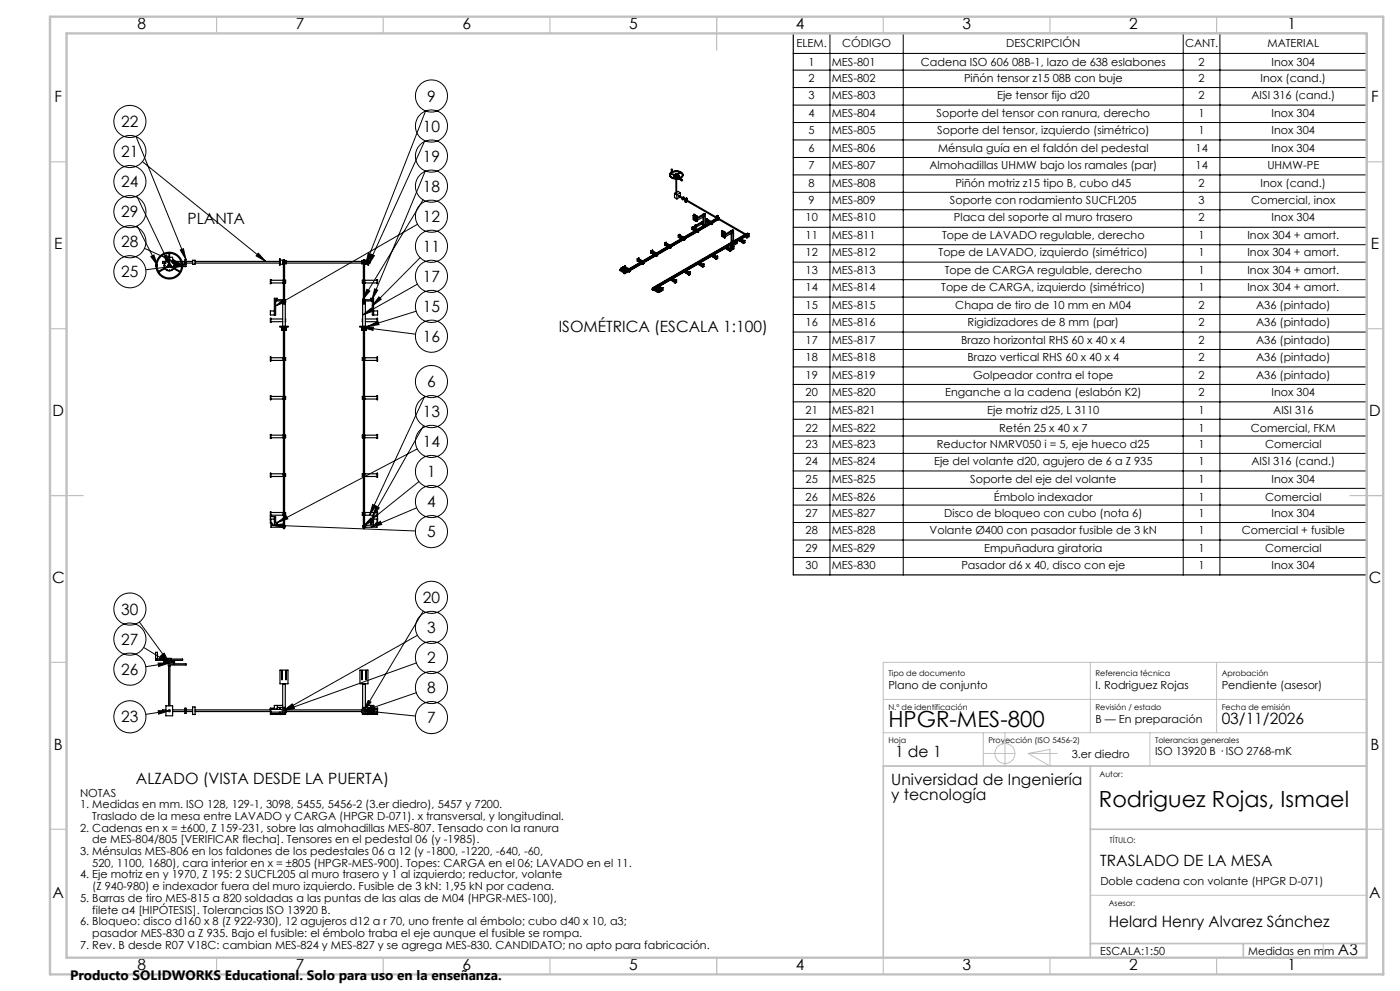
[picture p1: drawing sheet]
<svg xmlns="http://www.w3.org/2000/svg" width="420mm" height="297mm" viewBox="0 0 420 297" stroke-linecap="round" stroke-linejoin="round" font-family="sans-serif">
<g fill="none" stroke="#000" stroke-width=".35">
<path d="M238 10h172v162.3h-172zM200.9 52.3v.4l.4 .6 1.4 .4 1.7-.4 .4-.5 .1-.5M201.1 52.2l1.5 .1M201.1 52.2l1.5 .3M201.1 52.2l1.5 .2M201.1 52.2l-.1 .3M201.4 51.6h.3M201.4 50.8v.8M201.4 50.7l.3 .1zM201.7 51.4l.8-.2 1.5 .2 .8 .6 .1 .6-1 .8h-1.9l-.8-.4-.3-.4 .1-.6 .4-.4M201.7 51.6l.6-.3 1.3 .1 .9 .5 .2 .7-.9 .7h-1.8l-.6-.3-.4-.5 .1-.5 .4-.4M201.7 50.8v.8"/>
<path d="M202.1 52.7l.4 .5h.7M202.1 52.7h.1M202.2 52.8h.1M202.2 52.6h.1M202.2 52.4v.5l.9 .2M202.4 53h.1M202.4 58l.7 .4M202.4 58v1.2l.7 .4M202.5 52.3l.1-.1 .1 .5h.3M202.6 52.4h.1M202.7 53.1h.1M202.7 53.2l.2 .1"/>
<path d="M202.8 52.8h.1M202.8 52.7l.2 .1M202.8 53.7v4.4h.2v-4.4M202.8 53.2v.2M202.8 57.7l-.4 .3M202.9 52.6l.5 .8M202.9 52.6l.4 .8M202.9 52.6l.4 .8-.4-.1M203 53.3h-.1M203 53.3v.1M203 57.6l.4-.2 .7 .4M203.1 53.1h.1"/>
<path d="M203.1 58.4v1.2M203.1 52.7h.1M203.1 52.3v.4M203.1 53.2h.1M203.3 52.3l.4 .5-.4 .3M203.3 53.2h.1M203.4 53h.1M203.4 52.4h.1M203.3 53.2l.1 .1M203.4 53.1v.2M203.4 53.3v.1M203.4 53.1l-.1 .1"/>
<path d="M203.4 53.1l.4 .2M203.6 52.8h.1M203.6 52.6h.1M203.6 53.6l.9 .6M203.6 58.6l-.1 .2 1.1 .6M203.7 58.6h.1M203.7 58.6l1.1 .6M203.7 52.7l-.3 .4M203.7 52.7h.1M203.8 53.5l.7 .5M204 59.1l-.9 .5M204 51.7l-1.5-.2-1.3 .6"/>
<path d="M204 53.5l.8 .4M204.1 57.8l-1 .6M204.1 57.8v1M204.2 51.8l.6 .7M204.2 51.7l-1.1 .5M204.2 51.7h.1M204.2 51.7l-1.1 .6 1.1-.6M204.5 54v.2M204.8 53.9l-.3 .1M204.8 53.9l-.3 .3M205.2 59.2l-.5 .1 .1 .6M205.3 59.5l-.1-.3-.4 .1v.5l.3-.1"/>
<path d="M205.5 59.7l-.6-.2 .6 .4M205.5 59.6l.3 .1M205.5 59.6v.9l.3 .1M205.8 59.7v.9M206.2 59.5v.5M206.2 59.5l-.4 .2M206.2 59.5l-.3-.2-.4 .3M46.8 79.4a4 4 0 0 1 6-3.2 4 4 0 0 1 .3 6.8 4 4 0 0 1-6.3-2.7v-.5M47.1 79.4l.1-.6a3.7 3.7 0 0 1 5.8-2.2 3.7 3.7 0 0 1-.4 6.2 3.7 3.7 0 0 1-5.5-3M50.7 78l-.5 .1a1.62 1.62 0 0 0-.8 2.2M50.7 77.1h-.9v1.2h-1v.5h.9M50.7 75.9v3.2h.2v-3.2"/>
<path d="M50.9 78a1.61 1.61 0 0 1 1.3 2.3M50.9 77.1h.9v1.2h2.5M51.9 78.8h.2M52.1 79.5v.2M52.1 79.5h.1M52.1 79.7h.1M52.2 78.8h2.2M52.3 79.5v.2M52.4 79.9h2.1M52.4 79.3h2.1M54.6 78.3h.9M54.7 78.8h.8"/>
<path d="M54.8 79.3h1M55.5 79.3v-1.5h.3v1.5M55.8 79.3v.6h-1M55.8 78.3h2M55.8 78.8h2M57.8 78h.7v1.2h-.7zM58.5 78.3h25.4M58.5 78.8h25.4M83.9 77.6h.2v1.8h-.2zM84.1 78h.7v1.2h-.7M84.8 78.3h.2M84.8 78.8h.2"/>
<path d="M85 78.6v-.7h.4v.7M85 78.6h.4M85 78.6v11.5M85.4 78.3h.1M85.4 78.8h.1M85.4 78.6v11.5M85.4 78.1h.5v1h-.5zM85.9 78.3h22.6M85.9 78.8h22.6M108.5 78.1h.5v1h-.5zM109 78.3h.1M109 78.8h.1"/>
<path d="M109 78.6v-.7h.4v.7M109 78.6v12.3M109 78.6h.4M109.4 78.3h.2M109.4 78.8h.2M109.4 78.6v11.5M110.3 78h-.7v1.2h.7M110.3 77.6h.2v1.8h-.2zM110.5 78.3h.5v.5h-.5M187.1 79.9h.1M187.1 80h-.3M187.4 79.8l.2 .1"/>
<path d="M187.4 79.8l-.7 .5M187.6 79.9l-.7 .4 .2 .1M187.6 79.7v.7M187.6 79.9l1.1 .7M187.6 79.7l-.5 .2M187.6 79.7l-.2 .1M191.2 77.6v.7M191.3 77.7l1.2 .7M191.3 78.2h.1M191.3 77.7l1.2 .6M191.3 77.7l.3-.2 1.2 .7M191.3 78.2l.8 .4"/>
<path d="M191.3 78.2l.3-.2 .8 .5M191.3 78.2l.7 .4M191.3 78.2l-.1 .1M191.6 77.3l.1 .1M191.7 77.4l-.5 .2M191.7 77.4v.1M191.7 77.9v.2M192.2 78.7l.3 .2M192.3 78.7l.2 .1M192.5 78.6l.3 .1M192.7 78.5l.2 .1M192.7 79l.2 .1"/>
<path d="M192.7 79h.1M192.7 78.5h.1M192.8 78.9h.1M192.8 78.5h.1M192.8 78.9v.1M192.9 78.6h.1M192.9 79.1h.1M193 78.8h.1M193 78.3h.1M193.1 78.3h.1M193.1 78.8v.1M193.1 78.9l-.3 .1"/>
<path d="M193.1 78.8l-.3 .1M193.1 78.3l-.3 .2M193.1 78.3l.1 .1M193.1 78.9h.1M193.2 78.9l-.3 .2M193.2 78.4l-.3 .2M193.2 78.5l-.3 .1M193.2 78.4v.1M193.2 78.9h.1M195.3 75.2l.1 .7M195.3 75.2h.1M195.4 75.2v.7"/>
<path d="M195.4 75.8l.3-.1 .8 .4M195.4 75.3l1.2 .7M195.4 75.8v.1M195.4 75.3l.3-.2 1.2 .7M195.4 75.8l.8 .4M195.4 75.9l.7 .4M195.5 75.9h-.1M195.8 75l-.5 .2M195.8 75l-.4 .2M195.8 75v.2M195.8 75.6v.1M196.3 76.4l.3 .1-.2-.1"/>
<path d="M196.7 76.2l.2 .1M196.8 76.1l.2 .2M196.8 76.1l.1 .1M196.8 76.1l.2 .1M196.9 76.6h.1M196.9 76.1h.1M196.9 76.6v.1M196.9 76.7h.1M197 76.2v.1M197 76.7v.1M197.2 75.9h.1M197.2 75.9v.1"/>
<path d="M197.2 76.5l-.3 .1M197.2 76.5l-.3 .2M197.2 76l-.3 .2M197.2 75.9l-.3 .2M197.2 76h.1M197.2 76.5h.1M197.3 76l-.3 .3M197.3 76.5v.1M197.3 76l-.3 .2M197.3 76.5l-.3 .3M199.4 72.8l.1 .8M199.4 73.5l.1 .1"/>
<path d="M199.5 73.4l.3-.1 .8 .4M199.5 72.9l1.2 .7M199.5 72.9l.3-.1 1.2 .6M199.5 72.9l1.2 .8M199.5 73.4l.7 .5zM199.6 73.5l-.1 .1M199.9 72.6l-.5 .2M199.9 72.6v.2M199.9 73.2v.1M200.7 74.1l-.2-.1 .2 .2M200.8 73.8l.2 .2M200.9 73.8l.2 .1"/>
<path d="M200.9 74.3l.2 .1M201 74.2h.1M201 74.3l.1 .1M201 73.7v.1M201 74.2v.1M201 73.8h.1M201.1 73.8v.1M201.3 74h.1M201.3 73.6h.1M201.3 74l-.3 .3M201.3 74l.1 .2M201.3 73.6l-.3 .1"/>
<path d="M201.3 73.6l-.3 .2M201.3 73.6l.1 .1M201.4 73.7l-.3 .2M201.4 74.2h.1M201.4 74.2l-.3 .2M201.4 73.7l-.3 .1M203.5 70.5l.1 .7M203.5 70.5h.1M203.6 70.5v.7M203.6 70.6l1.2 .7M203.6 70.6l.3-.2 1.2 .7M203.6 71.1h.1"/>
<path d="M203.6 71.1l.8 .4M203.6 71.1l.3-.2 .7 .4M203.6 71.1l.7 .4M203.7 71.2h-.1M204 70.3l-.4 .2M204 70.3l-.5 .2M204 70.3v.1M204 70.8v.1M204.5 71.6l.3 .2M204.6 71.6l.2 .2M204.9 71.5l.2 .1M205 71.4l.2 .1"/>
<path d="M205 71.9l.2 .1M205.1 71.8v.1M205.1 71.3v.1M205.1 71.4h.1M205.1 71.9h.1M205.1 71.9l.1 .1M205.1 71.4l.1 .1M205.2 71.5h.1M205.2 72h.1M205.4 71.7h.1M205.4 71.2h.1M205.4 71.7l-.3 .2"/>
<path d="M205.4 71.2v.1M205.4 71.7v.1M205.4 71.8l-.3 .1M205.4 71.3l-.3 .1M205.4 71.2l-.3 .2M205.4 71.3h.1M205.4 71.8h.1M205.5 71.9l-.3 .1M205.5 71.3l-.3 .2M205.5 71.8v.1M206.2 60.3l-.4 .3M207.6 68.1l.1 .7"/>
<path d="M207.6 68.1l.1 .1M207.7 68.2v.6M207.8 68.2l1.1 .7M207.8 68.7v.1M207.8 68.2l.2-.2 1.2 .7M207.8 68.7l.7 .4M207.8 68.7l.2-.2 .8 .5M207.8 68.8l.6 .4M207.8 68.8h-.1M208 64.6h.1M208 64.6v1.2M208.1 67.9v.2"/>
<path d="M208.1 68.5v.1M208.1 67.9l-.4 .3M208.1 67.9l-.5 .2M208.1 64.2l1 .5M208.1 64.2l.9 .5M208.1 64.2v.3M208.1 65.7v.2l.9 .5M208.3 64.4l.2 1.6M208.3 65.6l-.3 .2M208.3 64.4l-.3 .2M208.4 67.6v.6M208.5 64.9v1.1"/>
<path d="M208.5 66.1h.1M208.5 66.1l.3 .2M208.6 69.3l.3 .1M208.7 64.7v1.1l-.2 .2M208.7 64.7l-.2 .2M208.8 66.3h.1M208.8 67.5l.2 .1M208.8 67.5v.3l-.4-.2M208.9 68l-.4 .3v-.6l.5 .3M209 67.6v.4M209 67.4l-.6 .2M209 69.1l.2 .1"/>
<path d="M209 64.7v1.7M209.1 64.7h-.1M209.1 64.7l-.1 1.7M209.1 69l.2 .2M209.1 69.5l.2 .2M209.2 69.6h.1M209.2 69h.1M209.2 69l.1 .2M209.3 69.6v.1M209.3 78.7l1.4 .7M209.3 79.2l1.4 .7M209.4 69.3h.1"/>
<path d="M209.4 78.6h.1M209.4 68.8h.1M209.5 69.3l-.3 .3M209.5 68.8v.1M209.5 69.3v.1M209.5 78.6v.1M209.5 69.4l-.3 .2M209.5 79.2l1.2 .7M209.5 78.7l1.2 .7M209.5 68.8l-.3 .2M209.5 68.9l-.3 .1M209.5 68.9h.1"/>
<path d="M209.5 69.4l.1 .1M209.6 69.5l-.3 .2M209.6 68.9l-.3 .3M209.6 68.9v.1M209.6 69.5l-.3 .1M209.6 78.8l-3.8 2.2M209.7 78.9l-3.7 2.1M209.7 78.9h.1M209.7 78.5h.1M209.8 78.9l-.3 .3M209.8 78.5h.1M209.8 78.9v.1"/>
<path d="M209.8 79l-.3 .2M209.8 78.5l-.3 .1M209.8 78.5l-.3 .2M209.8 78.5l1.2 .7M209.8 79l.9 .6M209.8 78.9l-3.8 2.2M210.5 66.7v.3l.4 .2M210.5 66.7l.4 .3M210.6 66.6h.3l-.3-.1-1.8 1M210.6 66.6l-1.6 1M210.6 66.6v.1M210.6 67v.1"/>
<path d="M210.6 67.1l-1.6 .9M210.6 67.1l.1 .1M210.6 66.6l-.1 .1M210.6 66.6l.3 .2M210.7 79.4l.1 .7M210.7 79.4h.1M210.7 67.1v.1M210.7 67.2h.1M210.9 65v2.6l.3 .1M210.9 64.2l.3 .2M210.9 64.2l-1.8 1.1M211.1 67.7l-23.7 13.6"/>
<path d="M211.2 64.4v3.3M211.2 67.7h.1M211.2 64.9l-2.1 1.2M211.2 64.4l-2.1 1.2M211.2 67.7l-23.7 13.7M211.2 79.2v.7l-.4 .2M211.2 79.2l-.5 .2M211.2 79.2l-.4 .2M211.3 64l-.4 .2M211.3 64l.2 .2-.3 .2-.3-.2M211.3 64v.3M211.4 67.6h.1"/>
<path d="M211.4 67.6l-.2 .1M211.6 64.2v3.3l-.4 .2M211.6 64.2l-.4 .2M211.6 64.2l-.3-.2-.4 .2M211.7 65.7l.1 .1M211.7 65.7l.1 .8M211.8 65.8v.7M211.8 65.8l1.2 .7zM211.8 66.4h.1M211.8 65.8l.3-.2 1.2 .8M211.8 66.4l.8 .4M211.8 66.4l.7 .4"/>
<path d="M211.8 66.4l.3-.2 .8 .4M211.9 66.4l-.1 .1M212.2 65.5l-.4 .3M212.2 65.5l-.5 .2M212.2 65.5v.2M212.2 66.1v.1M212.8 66.9l.2 .1-.3-.1M213.1 66.7l.2 .1M213.2 66.7l.2 .1M213.2 67.2l.2 .1M213.3 66.6v.1M213.3 67.2h.1"/>
<path d="M213.3 66.7h.1M213.4 66.7v.1M213.4 67.2v.1M213.5 76.8l1.3 .7-1.2-.7M213.5 76.3l1.3 .8M213.6 67h.1M213.6 66.5h.1M213.6 66.5l.1 .1M213.6 76.2v.1M213.6 67l-.3 .2M213.6 66.5l-.3 .2M213.6 76.3l1.2 .7"/>
<path d="M213.6 67l.1 .1M213.7 66.6l-.3 .1M213.7 67.1l-.3 .1M213.7 66.6h.1M213.7 67.1h.1M213.7 67.1l-.3 .2M213.7 76.4l-3.8 2.2M213.8 76.5l-3.8 2.2M213.9 76.6h.1M213.9 76.1h.1M213.9 76.1l-.3 .2M213.9 76.6l-.3 .2"/>
<path d="M213.9 76.6v.1M213.9 76.7l-.3 .1M213.9 76.7l.9 .5M213.9 76.2l1.2 .6M213.9 76.5l-3.8 2.2M214.7 64.9l-8.8-4.9v.2l8.8 5M214.7 64.9v.1M214.7 65.9h.1M214.7 64.9v.7M214.7 65.8v.1M214.7 65v.5M214.8 65.9h-.1"/>
<path d="M214.8 64.9v.6M214.8 65.7v.2M214.8 77l.1 .7M214.8 64.9l.3 .2M214.8 65.9h.1M214.8 77h.1M214.9 77v.7M215.1 65.1v.2M215.1 65.6v.3M215.2 65.5h.1M215.2 65.5l.1 .2M215.3 65.7h.1"/>
<path d="M215.3 65.7l-27.7 16M215.3 76.8l-.5 .2M215.3 76.8v.7l-.4 .2M215.3 76.8l-.4 .2M215.3 65.4l.1 .4M215.3 65.2l.2 .1M215.3 65.2l-3.7 2.1M215.4 65.8l.1 .1M215.4 64.6l-.7 .3M215.4 64.6l-.7 .4M215.4 64.6v.2M215.4 65.8l-27.9 16.1"/>
<path d="M215.5 65.3l.2 .1M215.5 65.8l-28.2 16.2v-.3l.2-.3M215.5 64.8v.4M215.5 64.8l-.4 .3M215.5 64.8l-.3-.1-.4 .2M215.5 65.8h.1M215.5 65.3l-4.1 2.3M215.5 65.2h-.2M215.5 65.2h.2M215.6 65.4h-.2v.4M215.6 65.3v.1M215.6 65.4l.2 .1"/>
<path d="M215.6 65.4l-28.1 16.1-.2 .3 .2 .1M215.8 65.6l-.1-.2-.2 .2 .2 .2M216.5 69.5v1.2M216.5 69.5h.1M216.6 69.1l.9 .5M216.6 70.6v.2l.9 .5M216.6 69.1v.3M216.8 69.4l-.3 .1M216.8 69.4v1.1l-.3 .2M216.9 69.7v.1M216.9 70.9h.1M216.9 69.7v1.2"/>
<path d="M217 71h.1M217 71l.2 .2M217.2 71.2h.1M217.2 69.6l-.3 .1M217.2 69.6l-.3 .2M217.2 69.6v1.1l-.3 .2M217.5 69.6v1.7M217.5 69.6h.1M217.6 73.9l1.3 .8M217.6 74.4l1.3 .8M217.6 74.4l.1 .1M217.6 73.9h.1"/>
<path d="M217.6 73.9l1.3 .7M217.7 73.9h.1M217.7 74.4v.1M217.8 74.1l-3.8 2.1M217.9 74.2l-3.8 2.1M217.9 74.2h.1M218 73.7l-.3 .2M218 74.2l-.3 .3M218 73.7v.1M218 74.2l.9 .6M218 73.8l1.2 .7M218 74.2l-3.8 2.1"/>
<path d="M218.9 74.6l.1 .1M218.9 74.6l.1 .7M219 74.7v.6M219.2 73.5v.4l.5 .3v.6M219.2 73.5l.1 .1M219.3 73.9l.4 .3M219.3 73.6v.3M219.3 73.9l.4-.2 .5 .2M219.4 70v2.5l.2 .1M219.4 69.1l.2 .2M219.4 69.1l-1.9 1.1M219.4 74.4v.7l-.4 .2"/>
<path d="M219.4 74.4l-.5 .2M219.4 74.4l-.4 .3M219.5 72.6l-23.6 13.6M219.6 69.3l.1 3.3M219.6 72.6l.3-.1 .6 .2-2.2 1.3M219.6 69.3l-2.1 1.2M219.6 69.8l-2.1 1.2M219.7 72.6l-23.7 13.7M219.7 74.2v.6M219.8 68.9l.3 .2M219.8 68.9l-.4 .2M219.8 68.9l-.4 .2 .2 .2"/>
<path d="M219.8 68.9v.3M219.9 72.5l-.2 .1M219.9 72.2v.3M219.9 72.2l.7 .4M220 72.5h-.1M220 72.5l-24 13.9M220.1 72.1l.7 .5M220.1 72.1l-.2 .1M220.1 69.1l-.5 .2M220.1 69.1v3M220.2 73.9l-.5 .3M220.2 73.9v.7l-.5 .2"/>
<path d="M220.3 72.6l-2.2 1.3M220.4 72.7l-2.2 1.2M220.6 72.6h.1M220.8 72.6h-.2M220.8 72.6l-1.6 .9M221.1 72.6l-1.8 1M221.1 72.6v.4l-1.2 .7M221.7 72.1l1.3 .7-1.2-.7M221.7 71.6l1.3 .8M221.8 72h.1M221.8 71.5h.1M221.8 71.6l1.2 .7"/>
<path d="M221.8 71.5v.1M221.8 72v.1M221.9 71.7l-1.3 .8 .5 .1M222 71.8l-1.1 .6M222 71.8l.1 .1M222 71.3l.1 .1M222.1 71.4l-.3 .1M222.1 71.8l-1.2 .7M222.1 71.4h.1M222.1 71.9h.1M222.1 71.9l-.3 .2M222.1 71.9l-.3 .1"/>
<path d="M222.1 71.4l-.3 .2M222.1 71.4l1.2 .7M222.1 71.9l.9 .6M223 72.2l.1 .1M223 72.2l.1 .8M223.1 72.3v.7M223.5 72.1l-.4 .2M223.5 72.1v.6l-.4 .3M223.5 72.1l-.5 .1M223.6 70.5l.1 .1M223.6 70.1l-8-4.5 7.8 4.7M223.7 70.1l-.2 .2"/>
<path d="M223.7 70.1h.1M223.7 70.4v.2M223.7 70.6l-1.5 .9M223.8 70.3v.4M223.8 70.1h.2M223.8 70.1v1l.2 .1M223.8 70.1l.5-.2 .2 .2-.4 .2zM223.8 70.8l-1.4 .8M223.8 70.2l-3.5 2M223.8 70.7l-1.4 .9M223.8 70.3l-3.4 2M223.8 70.1l-3.6 2.1"/>
<path d="M223.8 70.1h.1M224 70.3l.1 .1M224 70.3l.1 1M224.1 70.4v.9M224.4 70.6l-.1 .2 .2 .1M224.4 70.6h.1M224.4 70.6l.2 .1M224.5 70.7v.2zM224.7 70v.9l-.6 .4M224.7 70l-.6 .4M224.7 70l-.7 .3M47.5 81.3l2.8-1.5 .1 .2-2.7 1.6"/>
<path d="M49.5 80.5v.1a1.6 1.6 0 0 0 2.6-.1M54 81.3l-2.7-1.5-.1 .2 2.7 1.6M81.1 83.8h.2v1.2h-.2zM81.1 95.4h.2v1.2h-.2zM81.3 84.8h3.7M81.3 84h3.7M81.3 96.4h3.5M81.3 95.6h3.5M82.3 93.2h-1.2v1.2h1.6v-4.6h2.9v8M82.8 89.8v.4h2M83.2 89.8v-.4h-.9v5M84 97.8h2.4v.2h-2.4z"/>
<path d="M84.5 98.1l.2 .9zM84.8 89.8v8M84.8 91h.8M84.9 89.9v1h.6v-1M84.9 84v.8M85 90.1h.4v.6h-.4zM85 90.7v.2M85 98v59.7M85.4 84h.3v.8h-.3M85.4 90.7v.2M85.4 98v59.7M85.4 84v.8"/>
<path d="M85.6 95.6v.8M85.7 98.1l.2 .9zM108 97.8h2.4v.2h-2.4zM108.5 98.1l.2 .9zM108.8 95.6v.8M108.8 91h.8M108.9 89.9v1h.6v-1M109 98v59.7M109 90.1h.4v.6h-.4M109 84h-.3v.8h.3M109.4 84.8h3.7M109.4 84h3.7"/>
<path d="M109.4 90.7v.2M109.4 98v59.7M109.4 84v.8M109.6 89.8v8M109.6 96.4h3.5M109.6 95.6h3.5M109.7 98.1l.2 .9zM111.2 89.8v-.4h.9v5M111.6 89.8v.4h-2M112.1 93.2h1.2v1.2h-1.6v-4.6h-2.9v8M113.1 83.8h.2v1.2h-.2zM113.1 95.4h.2v1.2h-.2z"/>
<path d="M185.9 80.7v.4l1.2 .7M185.9 80.7l1.2 .8M186.3 80.4l.1 .1M186.3 80.4v.1M186.4 80.5l-.5 .2M186.4 80.5l.1 .1M186.5 80.6l-.2 .1 1.1 .6M186.5 80.6v.2M186.7 80.3v.4l.3 .2M186.7 80.3l.3 .1M186.8 80v.1M186.8 80l.1 .1"/>
<path d="M186.8 80.1l-.5 .3M186.8 80.1v.1M186.8 80.8l-.1 .1M187 80.4v.5M187.1 80.4h-.1M187.1 80.4l-.1 .5M187.1 81.5v.1M187.2 80.5l.8 .5zM187.2 80.5l.3-.1 .7 .4M187.3 80.6l.3-.2 .7 .3M187.4 81.3h.1M187.4 81.3l-.3 .2"/>
<path d="M187.4 81.3l-.3 .4 .2 .3M187.4 81.3l.1 .1M187.5 81.6l-.1 .3M187.5 81.9h.1M187.5 81.6h.1M187.6 81.5h.1M187.6 81.5l-.1 .1M187.6 80.2l.8 .5M188.1 81.1l.2 .1M188.2 81.1l.2 .1M188.5 80.9l.2 .2M188.6 80.9l.2 .1"/>
<path d="M188.6 81.4l.2 .1M188.6 80.9h.2M188.7 81.3h.1M188.7 80.8h.1M188.7 81.3v.1M188.7 81.4l.1 .1M188.8 80.9v.1M188.8 81.5h.1M188.9 81.1l.1 .1M188.9 80.6l.1 .1M189 81.2l-.3 .1M189 80.7l-.3 .1"/>
<path d="M189 80.7h.1M189 81.2h.1M189 81.2l-.3 .2M189 80.7l.1 .1M189 81.2l.1 .1M189.1 80.8l-.3 .2M189.1 80.8l-.3 .1M189.1 81.3l-.3 .2M195.8 86.6l.2 .2M195.9 86.8h.1M195.9 86.2l-.3 .3 .2 .4M195.9 86.2l.1 .1"/>
<path d="M196 86.4l-.1 .1M196 86.4l.1 .1M196 86.3l-.3 .3 .3 .3M196 86.4v.4M196 86.9h.1M196 86.6v.1M196 86.5l.2-.1 1.1 .7 .3-.1-.4 .2M196 86.9l1.2 .7M196 86.5v.4M196 86.5l1.2 .7M196.1 86.4h.1M196.1 86.5l-.1 .3"/>
<path d="M196.9 86.1l.3 .3M196.9 86.1l.3 .1M196.9 86.1v.5l.3 .2M196.9 86.4l-.4 .2M196.9 86.3l-.5 .2M197.1 85.8l.4 .2M197.2 85.7h.1M197.2 85.7v.1M197.2 85.8l.3 .2M197.2 86.4v.4M197.2 87.2v.4M197.2 87.4h.1"/>
<path d="M197.3 85.9l-1 .6M197.3 87.2v.1M197.4 86l-.3 .1M197.4 86h.1M197.4 85.5h.1M197.4 85.5l-.2 .2M197.4 85.5v.1M197.4 85.6l-.2 .2M197.5 86l-.3 .2M197.6 86.9l.5-.2-.4 .2M197.6 86.9l.1 .8M197.6 86.9h.1"/>
<path d="M197.6 87.3l-.4 .3M197.7 86.4v.1M197.7 86.9v.8M197.7 86.5l-.5 .3M197.7 86.4l.4 .2M197.7 86.5l.3 .2M197.9 86.7l-.3-.1 .3 .1M198 85.9l-.8 .3M198 85.9l-.8 .5M198 85.9v.3M198 86.2l-.3 .2M198 86.2l.4 .3"/>
<path d="M198 85.9l.7 .4M198.1 87.3h.1M198.1 86.6v.8l-.4 .3M198.4 86.5h.1M198.4 87h.1M198.4 86.7h.1M198.4 86.5l-.3 .1M198.4 87.2l-.3 .1M198.4 86.5v.7M198.4 87.2h.1M198.5 86.5v.7M198.9 86.3l-.4 .2"/>
<path d="M198.9 86.3v.7l-.4 .2M198.9 86.3l-.5 .2M201.2 83.9l1.3 .8M201.2 83.9h.1M201.2 83.4h.1M201.2 83.4l1.3 .7-1.3-.7M201.2 83.9l1.3 .7M201.3 83.9h.1M201.3 83.4h.1M201.4 83.5l-3.8 2.2M201.5 83.6l-3.8 2.2M201.5 83.7h.1"/>
<path d="M201.5 83.2h.1M201.6 83.2v.1M201.6 83.7h.1M201.6 83.7l-.3 .2M201.6 83.3l-.3 .1M201.6 83.2l-.3 .2M201.6 83.3l1.2 .7M201.6 83.7l.9 .6M201.6 83.6l-3.8 2.2-.4-.2M202.5 84.1l.1 .7M202.5 84.1h.1M202.6 84.1v.7"/>
<path d="M203 83.9v.7l-.4 .2M203 83.9l-.4 .2M203 83.9l-.5 .2M205.2 81l1.4 .8M205.3 81l1.3 .7M205.4 81h.1M205.4 81.5v.1M205.4 81.6l1.2 .7M205.5 81.2l-3.8 2.1M205.6 81.2l-3.8 2.2M205.6 81.3h.1M205.6 80.8h.1"/>
<path d="M205.7 81.4l-.3 .2M205.7 80.8v.1M205.7 81.3v.1M205.7 81.3l-.3 .2M205.7 80.8l-.3 .2M205.7 80.9l-.3 .1M205.7 80.9l1.2 .7M205.7 81.4l.9 .5M205.7 81.3l-3.8 2.2M206.6 81.7l.1 .1M206.6 81.7l.1 .8M206.7 81.8v.7"/>
<path d="M207.1 81.5l-.4 .3M207.1 81.5v.7l-.4 .3M207.1 81.5l-.5 .2M210.7 80l.1 .1M81.1 107h.2v1.2h-.2zM81.1 118.6h.2v1.2h-.2zM81.3 119.6h3.7M81.3 118.8h3.7M81.3 108h3.7M81.3 107.2h3.7M84.9 107.2v.8M84.9 118.8v.8"/>
<path d="M85.4 107.2h.3v.8h-.3M85.4 118.8h.3v.8h-.3M85.4 107.2v.8M85.4 118.8v.8M109 107.2h-.3v.8h.3M109 118.8h-.3v.8h.3M109.4 119.6h3.7M109.4 118.8h3.7M109.4 108h3.7M109.4 107.2h3.7M109.4 107.2v.8M109.4 118.8v.8"/>
<path d="M113.1 107h.2v1.2h-.2zM113.1 118.6h.2v1.2h-.2zM81.1 130.2h.2v1.2h-.2zM81.3 131.2h3.7M81.3 130.4h3.7M84.9 130.4v.8M85.4 130.4h.3v.8h-.3M85.4 130.4v.8M109 130.4h-.3v.8h.3M109.4 131.2h3.7M109.4 130.4h3.7M109.4 130.4v.8"/>
<path d="M113.1 130.2h.2v1.2h-.2zM81.1 141.8h.2v1.2h-.2zM81.1 153.4h.2v1.2h-.2zM81.1 155.6h1.2M81.3 142.8h3.7M81.3 142h3.7M81.3 154.4h3.7M81.3 153.6h3.7M82.3 154.8v2.2h.9v-.4h-.5v-1.8h-1.6v2h.5v.6h3.1v.6h-3.4v-2.4h-.2M84.7 157.9h.1M84.7 157.5h.1M84.9 142v.8"/>
<path d="M84.9 153.6v.8M85 157.3h-.2v.8h.2M85 157.7v.7h.4v-.7M85 157.7h.4M85.4 157.5h.2v.4h-.2M85.4 142h.3v.8h-.3M85.4 153.6h.3v.8h-.3M85.4 142v.8M85.4 153.6v.8M109 157.5h-.2v.4h.2M109 157.7v.7h.4v-.7M109 142h-.3v.8h.3"/>
<path d="M109 153.6h-.3v.8h.3M109 157.7h.4M109.4 157.3h.1v.8h-.1M109.4 142.8h3.7M109.4 142h3.7M109.4 154.4h3.7M109.4 153.6h3.7M109.4 142v.8M109.4 153.6v.8M109.5 157.9h.2M109.5 157.5h.2M112.1 154.8v2.2h-.9v-.4h.5v-1.8h1.6v2h-.5v.6h-3.1v.6h3.4v-2.4h.2"/>
<path d="M112.1 155.6h1.2M113.1 141.8h.2v1.2h-.2zM113.1 153.4h.2v1.2h-.2zM46.8 197.5h8v.4h-8zM46.8 197.5l-.1-2h.5v2M49.2 198.3l3.2 .2zM50.3 197.9v.2h1v-.2M50.3 197.5v-.2h1v.2M50.4 198.1v.2M50.5 198.7h.6v.2h4.7v.4h-4.7v.2h-.6zM50.6 198.5v.2M50.6 199.5v12"/>
<path d="M50.8 198.2h.1M51 198.5v.2M51 199.5v12M51.2 198.1v.2M52.1 198.9v-.4h.2v.4M49.8 212.8h-1v.5h1M49.8 211.5h2v3h-2zM51.8 212.8h3.7M51.8 213.3h3.7M55.5 212.2h.3v1.6h-.3zM55.8 212.8h2M55.8 213.3h2"/>
<path d="M57.8 211.9h.7v2.2h-.7zM58.5 212.8h22.6M58.5 213.3h22.6M81.3 212.6l3.7 .1M81.3 213.9h4.4l-4.4 .1M82.3 212.2h-1.2v1.9h.2v-1.8h-.2M83.2 211.4v1.1h-1.9M83.9 214h.9M83.9 212v.6M83.9 213.4v.5M84 200.8h2.4v4.1h-2.4zM84.1 212v.6"/>
<path d="M84.1 213.4v.5M84.1 214v.1M84.5 200.9l.2 2.8zM84.7 213.2l.1 .7M84.7 212.6v.8h-3.4M84.7 212.8h.1M84.8 204.9v8.5h.2M84.8 211.4h-2.5v1.1M84.8 205.1h.8M84.9 204.9h.6M84.9 213.9v-.2h.5v.2M85 212v.3h.4v-.3"/>
<path d="M85 212.3v1.4M85 212.5l-.1 .2M85.4 212.3v1.4M85.4 212.7h.3v.1h-.3M85.4 212.5v.2M85.4 212.6h.5v.9h-.5v-.3M85.6 212.8v.4l-.2 .1M85.6 204.9v7.1h-2.4M85.7 200.9l.2 2.8zM85.9 212.8h22.6M85.9 213.3h22.6M108 200.8h2.4v4.1h-2.4z"/>
<path d="M108.5 200.9l.2 2.8zM108.8 212.8v.4h.2M108.8 204.9v7.1h2.4M108.8 205.1h.8M108.9 204.9h.6M108.9 212.6h-.4v.9h.5v-.3M108.9 212.5l-.2 .3h.3M108.9 213.7v.2M108.9 213.7h.5v.2M108.9 212.5h.1M109 213.3h.1M109 212.3h.1"/>
<path d="M109 212.3v1.4M109 212v.3M109.4 212.3v1.4M109.4 212.5v.2M109.4 212v.3h-.4M109.5 212.8h.2M109.6 204.9l-.1 8.5h-.1M109.6 211.4h2.5v1.1M109.6 214h.9M109.7 213.2l-.1 .7M109.7 212.6v.8h3.4M109.7 200.9l.2 2.8z"/>
<path d="M110.3 212v.6M110.3 213.4v.5M110.3 214v.1M110.5 212v.6M110.5 213.4v.5M111.2 211.4v1.1h1.9M112.1 212.2h1.2v1.9h-.2v-1.8h.2M113.1 212.6l-3.7 .1M113.1 213.9h-4.4l4.4 .1"/>
<circle cx="202.9" cy="52.3" r=".22"/>
<circle cx="202.9" cy="52.3" r=".09"/>
<circle cx="47" cy="79.6" r=".27"/>
<circle cx="49.4" cy="79.6" r=".12"/>
<circle cx="49.6" cy="78.9" r=".12"/>
<circle cx="50.1" cy="78.4" r=".12"/>
<circle cx="50.8" cy="79.6" r=".5"/>
<circle cx="50.8" cy="79.6" r=".19"/>
<circle cx="51.5" cy="78.4" r=".12"/>
<circle cx="52" cy="78.9" r=".12"/>
<circle cx="52.2" cy="79.6" r=".12"/>
<circle cx="50.1" cy="80.8" r=".12"/>
<circle cx="50.8" cy="81" r=".12"/>
<circle cx="51.5" cy="80.8" r=".13"/>
<circle cx="187.6" cy="81.7" r=".07"/>
<circle cx="197.3" cy="87.3" r=".07"/>
<circle cx="197.3" cy="87.4" r=".08"/>
</g>
<g fill="none" stroke="#000" stroke-width=".3">
<path d="M238 16h172M249 10v162.3M271 10v162.3M355 10v162.3M366 10v162.3M127.7 33.3l-18 45.9M238 21h172M238 26.2h172M238 31.5h172M238 36.7h172M40.8 40.8l15 37M41 58.8l10 20.8"/>
<path d="M42.7 48.4l37 29.9M126.9 59.9l-18.1 29.9M127.5 42.2l-17 37.2M127.6 51.2l-16 38.6M238 41.9h172M238 47.2h172M238 52.4h172M238 57.6h172M41.2 67.7l6 11.9M43.4 74.4l11.4 5.2M45.3 76.9l.9-.5 1 3.2zM49.1 76.8l.9-.4 1 3.2z"/>
<path d="M52 77.8l2.8 1.8-3.2-.9zM52.5 79.2l3.3 .1-3.2 .9zM54.1 74.9l.9-.4 .8 3.3zM55.8 79.3l-12.1 1.6M77.5 75.9l2.2 2.4-2.9-1.6zM110.5 75.9l.9 .4-1.7 2.9zM111.4 76.2l.9 .4-1.8 2.8zM125.3 67.2l-42.6 24.5M126 77.2l-14.3 14.5M238 62.9h172M238 68.1h172M238 73.3h172"/>
<path d="M238 78.6h172M82.7 91.7l2.6-2.1 .5 .8zM108.7 98.1l3.3-.1-.1 1zM108.7 98.1l16 2.1M108.8 94.4l2.6-2.1 .5 .9zM110.1 86.7l.8 .5-2.1 2.6zM110.4 97.8l3-1.5 .3 1zM112.4 86.6l.9 .4-1.7 2.8zM113.7 89l.7 .7-2.7 2zM124.8 93.3l-14.4 4.5M125.2 85.2l-16.4 9.2M238 83.8h172"/>
<path d="M238 89h172M238 94.3h172M238 99.5h172M127.4 118.7l-16.5 35.7M238 104.7h172M238 110h172M238 115.2h172M125.2 134.5l-42 22.1M127.1 127.6l-15.4 27.2M238 120.4h172M238 125.7h172M238 130.7h172"/>
<path d="M238 135.9h172M81.6 157.4l3.3-.4v1zM81.6 157.4l43 1.7M83.2 156.6l2.7-2 .5 .9zM111.3 155.3l.6 .7-2.9 1.7zM111.3 158l2.8-1.8 .4 1zM111.8 151.2l.9 .4-1.8 2.8zM112.9 151.7l.9 .5-2.1 2.6zM125 152.2l-13.7 5.8M125.7 144.3l-16.7 13.4M238 141.1h172M238 146.4h172"/>
<path d="M238 151.4h172M238 156.6h172M238 161.9h172M238 167.1h172M41.8 186.4l9 12.3M43.1 194l7.7 4.7M47.4 198.7h3.4l-3.2 1zM48.2 196.6l2.6 2.1-3.1-1.3zM48.4 196.4l.8-.6 1.6 2.9zM50.8 198.7l-7.1 1.1M124.9 198.7l-39.8 14.3M125.2 190.4l-40.1 22.6"/>
<path d="M127 183.2l-17.8 29.8M47.4 213h3.4l-3.2 1zM50.8 213l-7.1 1.1M85.1 213l2.9-1.6 .3 1zM85.1 213l2.6-2 .5 .8zM109.2 213l3.3-.2-.1 1.1zM109.2 213l2.9-1.5 .4 .9zM109.2 213l15.4 1.6M110.5 209.9l.8 .5-2.1 2.6zM124.9 207.6l-15.7 5.4"/>
<circle cx="39" cy="36.4" r="4.8"/>
<circle cx="129.4" cy="28.8" r="4.8"/>
<circle cx="129.4" cy="37.8" r="4.8"/>
<circle cx="39" cy="45.4" r="4.8"/>
<circle cx="39" cy="54.4" r="4.8"/>
<circle cx="129.4" cy="46.8" r="4.8"/>
<circle cx="129.5" cy="55.8" r="4.8"/>
<circle cx="39" cy="72.4" r="4.8"/>
<circle cx="39" cy="63.4" r="4.8"/>
<circle cx="129.4" cy="73.8" r="4.8"/>
<circle cx="129.4" cy="64.8" r="4.8"/>
<circle cx="39" cy="81.5" r="4.8"/>
<circle cx="129.4" cy="91.8" r="4.8"/>
<circle cx="129.5" cy="82.8" r="4.8"/>
<circle cx="129.4" cy="100.8" r="4.8"/>
<circle cx="129.5" cy="114.4" r="4.8"/>
<circle cx="129.4" cy="123.4" r="4.8"/>
<circle cx="129.4" cy="132.3" r="4.8"/>
<circle cx="129.4" cy="150.3" r="4.8"/>
<circle cx="129.4" cy="159.3" r="4.8"/>
<circle cx="129.5" cy="141.3" r="4.8"/>
<circle cx="129.5" cy="179" r="4.8"/>
<circle cx="39" cy="182.5" r="4.8"/>
<circle cx="39" cy="191.6" r="4.8"/>
<circle cx="129.4" cy="188" r="4.8"/>
<circle cx="129.4" cy="197" r="4.8"/>
<circle cx="39" cy="200.6" r="4.8"/>
<circle cx="39" cy="214.8" r="4.8"/>
<circle cx="129.4" cy="215.1" r="4.8"/>
<circle cx="129.4" cy="206.1" r="4.8"/>
</g>
<g fill="none" stroke="#c0c0c0" stroke-width=".3">
<path d="M265 198.5h145v31.1h-145zM327.1 198.5v21.1M365 198.5v21.1M265 219.6h145M265 209.6h145M295 219.6v10M301.5 219.6v10M345 219.6v10M295 225.8h9.5M308.5 225.8h8.7M308.5 225.8l6.5-1.2v5zM327.1 268.3h82.9"/>
<path d="M397 282.8v4.2"/>
<circle cx="301.5" cy="225.8" r="3"/>
</g>
<g fill="none" stroke="#00f" stroke-width=".3">
<path d="M50.3 198.7h1M50.4 198.4l.8 .7M50.8 198.2v1M51.2 198.4l-.8 .7M50.3 213h1M50.4 212.7l.8 .7M50.8 212.5v1M51.2 212.7l-.8 .7M84.6 213h.9M84.7 212.7l.7 .7M85.1 212.5v1M85.4 212.7l-.7 .7"/>
<path d="M108.7 213h1M108.8 212.7l.7 .7M109.2 212.5v1M109.5 212.7l-.7 .7"/>
</g>
<g fill="none" stroke="#c0c0c0" stroke-width=".35">
<path d="M65 5v5M115 5v5M165 5v5M215 5v10M265 5v5M315 5v5M365 5v5M15 48.5h5M410 48.5h5M15 98.5h5M410 98.5h5M15 148.5h10"/>
<path d="M405 148.5h10M15 198.5h5M410 198.5h5M15 248.5h5M410 248.5h5M65 287v5M115 287v5M165 287v5M215 287v5M265 287v5M315 287v5M365 287v5"/>
</g>
<path d="M327.1 229.6v57.4M410 229.6h-145v57.4M327.1 248.5h82.9M327.1 282.8h82.9M373 282.8v4.2" fill="none" stroke="#c0c0c0" stroke-width=".5"/>
<path d="M15 5h400v287h-400zM20 10h390v277h-390z" fill="none" stroke="#c0c0c0" stroke-width=".7"/>
<path d="M111.3 155.3l.6 .7-2.9 1.7zM111.3 158l2.8-1.8 .4 1zM81.6 157.4l3.3-.4v1zM111.8 151.2l.9 .4-1.8 2.8zM110.5 75.9l.9 .4-1.7 2.9zM111.4 76.2l.9 .4-1.8 2.8zM113.7 89l.7 .7-2.7 2zM82.7 91.7l2.6-2.1 .5 .8zM112.9 151.7l.9 .5-2.1 2.6zM83.2 156.6l2.7-2 .5 .9zM110.4 97.8l3-1.5 .3 1zM108.7 98.1l3.3-.1-.1 1zM108.8 94.4l2.6-2.1 .5 .9zM110.1 86.7l.8 .5-2.1 2.6zM112.4 86.6l.9 .4-1.7 2.8zM77.5 75.9l2.2 2.4-2.9-1.6zM54.1 74.9l.9-.4 .8 3.3zM49.1 76.8l.9-.4 1 3.2zM52.5 79.2l3.3 .1-3.2 .9zM52 77.8l2.8 1.8-3.2-.9zM45.3 76.9l.9-.5 1 3.2zM85.1 213l2.9-1.6 .3 1zM85.1 213l2.6-2 .5 .8zM109.2 213l3.3-.2-.1 1.1zM109.2 213l2.9-1.5 .4 .9zM110.5 209.9l.8 .5-2.1 2.6zM47.4 213h3.4l-3.2 1zM47.4 198.7h3.4l-3.2 1zM48.2 196.6l2.6 2.1-3.1-1.3zM48.4 196.4l.8-.6 1.6 2.9z" fill="#000"/>
<g font-size="6.7">
<text x="266.5" y="217.8">HPGR-MES-800</text>
<text x="329.7" y="241.9">Rodriguez Rojas, Ismael</text>
</g>
<g font-size="4.7">
<text x="41.2" y="8.8">8</text>
<text x="88.7" y="8.8">7</text>
<text x="138.7" y="8.8">6</text>
<text x="188.7" y="8.8">5</text>
<text x="238.7" y="8.8">4</text>
<text x="288.7" y="8.8">3</text>
<text x="338.7" y="8.8">2</text>
<text x="386.2" y="8.8">1</text>
<text x="16.4" y="30.5">F</text>
<text x="128.2" y="30.5">9</text>
<text x="411.4" y="30.5">F</text>
<text x="36.4" y="38.1">22</text>
<text x="126.9" y="39.5">10</text>
<text x="36.4" y="47.1">21</text>
<text x="126.9" y="48.5">19</text>
<text x="36.4" y="56.1">24</text>
<text x="126.9" y="57.5">18</text>
<text x="36.4" y="65.1">29</text>
<text x="56.3" y="67.2">PLANTA</text>
<text x="126.9" y="66.5">12</text>
<text x="16.2" y="74.8">E</text>
<text x="36.4" y="74.1">28</text>
<text x="126.9" y="75.5">11</text>
<text x="411.2" y="74.8">E</text>
<text x="36.4" y="83.1">25</text>
<text x="126.9" y="84.5">17</text>
<text x="126.9" y="93.5">15</text>
<text x="167.6" y="99.6">ISOMÉTRICA (ESCALA 1:100)</text>
<text x="126.9" y="102.5">16</text>
<text x="128.2" y="116.1">6</text>
<text x="15.8" y="124.7">D</text>
<text x="126.9" y="125.1">13</text>
<text x="410.8" y="124.7">D</text>
<text x="126.9" y="134">14</text>
<text x="128.2" y="143">1</text>
<text x="128.2" y="152">4</text>
<text x="128.2" y="161">5</text>
<text x="15.6" y="174.7">C</text>
<text x="410.6" y="174.7">C</text>
<text x="36.4" y="184.2">30</text>
<text x="126.9" y="180.7">20</text>
<text x="128.2" y="189.7">3</text>
<text x="36.4" y="193.2">27</text>
<text x="36.4" y="202.3">26</text>
<text x="128.2" y="198.7">2</text>
<text x="128.2" y="207.7">8</text>
<text x="36.4" y="216.5">23</text>
<text x="128.2" y="216.8">7</text>
<text x="366.5" y="216.9">03/11/2026</text>
<text x="16.2" y="224.8">B</text>
<text x="268.5" y="226.9">1 de 1</text>
<text x="411.2" y="224.8">B</text>
<text x="40.7" y="235">ALZADO (VISTA DESDE LA PUERTA)</text>
<text x="267.4" y="235.4">Universidad de Ingeniería</text>
<text x="267.4" y="239.9">y tecnología</text>
<text x="330.1" y="259.6">TRASLADO DE LA MESA</text>
<text x="15.8" y="269">A</text>
<text x="410.8" y="269">A</text>
<text x="332.7" y="277.9">Helard Henry Alvarez Sánchez</text>
<text x="401.4" y="286.1">A3</text>
<text x="41.2" y="290.8">8</text>
<text x="88.7" y="290.8">7</text>
<text x="138.7" y="290.8">6</text>
<text x="188.7" y="290.8">5</text>
<text x="238.7" y="290.8">4</text>
<text x="288.7" y="290.8">3</text>
<text x="338.7" y="290.8">2</text>
<text x="386.2" y="290.8">1</text>
</g>
<text font-size="4.1" x="21" y="293.7">Producto SOLIDWORKS Educational. Solo para uso en la enseñanza.</text>
<g font-size="3.3">
<text x="238.9" y="14.2">ELEM.</text>
<text x="252.7" y="14.2">CÓDIGO</text>
<text x="301.9" y="14.2">DESCRIPCIÓN</text>
<text x="355.5" y="14.2">CANT.</text>
<text x="380.2" y="14.2">MATERIAL</text>
<text x="242.6" y="19.7">1</text>
<text x="249.5" y="19.7">MES-801</text>
<text x="276.3" y="19.7">Cadena ISO 606 08B-1, lazo de 638 eslabones</text>
<text x="359.6" y="19.7">2</text>
<text x="381.5" y="19.7">Inox 304</text>
<text x="242.6" y="24.5">2</text>
<text x="242.6" y="29.7">3</text>
<text x="249.5" y="24.5">MES-802</text>
<text x="249.5" y="29.7">MES-803</text>
<text x="289.2" y="24.5">Piñón tensor z15 08B con buje</text>
<text x="299.1" y="29.7">Eje tensor fijo d20</text>
<text x="359.6" y="24.5">2</text>
<text x="359.6" y="29.7">2</text>
<text x="375.4" y="29.7">AISI 316 (cand.)</text>
<text x="378.2" y="24.5">Inox (cand.)</text>
<text x="242.6" y="35">4</text>
<text x="249.5" y="35">MES-804</text>
<text x="281" y="35">Soporte del tensor con ranura, derecho</text>
<text x="359.6" y="35">1</text>
<text x="381.5" y="35">Inox 304</text>
<text x="242.6" y="40.2">5</text>
<text x="249.5" y="40.2">MES-805</text>
<text x="281.2" y="40.2">Soporte del tensor, izquierdo (simétrico)</text>
<text x="359.6" y="40.2">1</text>
<text x="381.5" y="40.2">Inox 304</text>
<text x="242.6" y="45.4">6</text>
<text x="249.5" y="45.4">MES-806</text>
<text x="281.4" y="45.4">Ménsula guía en el faldón del pedestal</text>
<text x="358.7" y="45.4">14</text>
<text x="381.5" y="45.4">Inox 304</text>
<text x="242.6" y="50.7">7</text>
<text x="249.5" y="50.7">MES-807</text>
<text x="278.8" y="50.7">Almohadillas UHMW bajo los ramales (par)</text>
<text x="358.7" y="50.7">14</text>
<text x="380.2" y="50.7">UHMW-PE</text>
<text x="242.6" y="55.9">8</text>
<text x="249.5" y="55.9">MES-808</text>
<text x="286.6" y="55.9">Piñón motriz z15 tipo B, cubo d45</text>
<text x="359.6" y="55.9">2</text>
<text x="378.2" y="55.9">Inox (cand.)</text>
<text x="242.6" y="61.1">9</text>
<text x="249.5" y="61.1">MES-809</text>
<text x="285" y="61.1">Soporte con rodamiento SUCFL205</text>
<text x="359.6" y="61.1">3</text>
<text x="375.4" y="61.1">Comercial, inox</text>
<text x="241.7" y="71.6">11</text>
<text x="241.7" y="66.4">10</text>
<text x="249.5" y="71.6">MES-811</text>
<text x="249.5" y="66.4">MES-810</text>
<text x="282.6" y="71.6">Tope de LAVADO regulable, derecho</text>
<text x="286.2" y="66.4">Placa del soporte al muro trasero</text>
<text x="359.6" y="66.4">2</text>
<text x="359.6" y="71.6">1</text>
<text x="374.2" y="71.6">Inox 304 + amort.</text>
<text x="381.5" y="66.4">Inox 304</text>
<text x="241.7" y="76.8">12</text>
<text x="249.5" y="76.8">MES-812</text>
<text x="281.6" y="76.8">Tope de LAVADO, izquierdo (simétrico)</text>
<text x="359.6" y="76.8">1</text>
<text x="374.2" y="76.8">Inox 304 + amort.</text>
<text x="241.7" y="82.1">13</text>
<text x="249.5" y="82.1">MES-813</text>
<text x="283.4" y="82.1">Tope de CARGA regulable, derecho</text>
<text x="359.6" y="82.1">1</text>
<text x="374.2" y="82.1">Inox 304 + amort.</text>
<text x="241.7" y="87.3">14</text>
<text x="249.5" y="87.3">MES-814</text>
<text x="282.4" y="87.3">Tope de CARGA, izquierdo (simétrico)</text>
<text x="359.6" y="87.3">1</text>
<text x="374.2" y="87.3">Inox 304 + amort.</text>
<text x="241.7" y="92.5">15</text>
<text x="249.5" y="92.5">MES-815</text>
<text x="286.6" y="92.5">Chapa de tiro de 10 mm en M04</text>
<text x="359.6" y="92.5">2</text>
<text x="376.8" y="92.5">A36 (pintado)</text>
<text x="241.7" y="97.8">16</text>
<text x="249.5" y="97.8">MES-816</text>
<text x="290.3" y="97.8">Rigidizadores de 8 mm (par)</text>
<text x="359.6" y="97.8">2</text>
<text x="376.8" y="97.8">A36 (pintado)</text>
<text x="241.7" y="103">17</text>
<text x="249.5" y="103">MES-817</text>
<text x="288.4" y="103">Brazo horizontal RHS 60 x 40 x 4</text>
<text x="359.6" y="103">2</text>
<text x="376.8" y="103">A36 (pintado)</text>
<text x="241.7" y="108.2">18</text>
<text x="241.7" y="113.5">19</text>
<text x="249.5" y="108.2">MES-818</text>
<text x="249.5" y="113.5">MES-819</text>
<text x="290.2" y="108.2">Brazo vertical RHS 60 x 40 x 4</text>
<text x="292" y="113.5">Golpeador contra el tope</text>
<text x="359.6" y="108.2">2</text>
<text x="359.6" y="113.5">2</text>
<text x="376.8" y="108.2">A36 (pintado)</text>
<text x="376.8" y="113.5">A36 (pintado)</text>
<text x="241.7" y="118.7">20</text>
<text x="249.5" y="118.7">MES-820</text>
<text x="283.5" y="118.7">Enganche a la cadena (eslabón K2)</text>
<text x="359.6" y="118.7">2</text>
<text x="381.5" y="118.7">Inox 304</text>
<text x="241.7" y="123.9">21</text>
<text x="249.5" y="123.9">MES-821</text>
<text x="296.2" y="123.9">Eje motriz d25, L 3110</text>
<text x="359.6" y="123.9">1</text>
<text x="382" y="123.9">AISI 316</text>
<text x="241.7" y="129.4">22</text>
<text x="249.5" y="129.4">MES-822</text>
<text x="299.7" y="129.4">Retén 25 x 40 x 7</text>
<text x="359.6" y="129.4">1</text>
<text x="375.3" y="129.4">Comercial, FKM</text>
<text x="241.7" y="134.2">23</text>
<text x="249.5" y="134.2">MES-823</text>
<text x="281.1" y="134.2">Reductor NMRV050 i = 5, eje hueco d25</text>
<text x="359.6" y="134.2">1</text>
<text x="379.5" y="134.2">Comercial</text>
<text x="241.7" y="139.4">24</text>
<text x="249.5" y="139.4">MES-824</text>
<text x="280.2" y="139.4">Eje del volante d20, agujero de 6 a Z 935</text>
<text x="359.6" y="139.4">1</text>
<text x="375.4" y="139.4">AISI 316 (cand.)</text>
<text x="241.7" y="144.6">25</text>
<text x="249.5" y="144.6">MES-825</text>
<text x="291.1" y="144.6">Soporte del eje del volante</text>
<text x="359.6" y="144.6">1</text>
<text x="381.5" y="144.6">Inox 304</text>
<text x="241.7" y="150.1">26</text>
<text x="241.7" y="154.9">27</text>
<text x="249.5" y="150.1">MES-826</text>
<text x="249.5" y="154.9">MES-827</text>
<text x="283.3" y="154.9">Disco de bloqueo con cubo (nota 6)</text>
<text x="298.2" y="150.1">Émbolo indexador</text>
<text x="359.6" y="150.1">1</text>
<text x="359.6" y="154.9">1</text>
<text x="379.5" y="150.1">Comercial</text>
<text x="381.5" y="154.9">Inox 304</text>
<text x="241.7" y="160.1">28</text>
<text x="249.5" y="160.1">MES-828</text>
<text x="278.9" y="160.1">Volante Ø400 con pasador fusible de 3 kN</text>
<text x="359.6" y="160.1">1</text>
<text x="372.5" y="160.1">Comercial + fusible</text>
<text x="241.7" y="165.3">29</text>
<text x="249.5" y="165.3">MES-829</text>
<text x="295.3" y="165.3">Empuñadura giratoria</text>
<text x="359.6" y="165.3">1</text>
<text x="379.5" y="165.3">Comercial</text>
<text x="241.7" y="170.6">30</text>
<text x="249.5" y="170.6">MES-830</text>
<text x="288.4" y="170.6">Pasador d6 x 40, disco con eje</text>
<text x="359.6" y="170.6">1</text>
<text x="381.5" y="170.6">Inox 304</text>
<text x="266.5" y="206.6">Plano de conjunto</text>
<text x="328.6" y="206.6">I. Rodriguez Rojas</text>
<text x="366.5" y="206.6">Pendiente (asesor)</text>
<text x="328.6" y="216.6">B — En preparación</text>
<text x="321.5" y="227.2">3.er diedro</text>
<text x="346.5" y="226.2">ISO 13920 B · ISO 2768-mK</text>
<text x="24" y="238.8">NOTAS</text>
<text x="24" y="242.3">1. Medidas en mm. ISO 128, 129-1, 3098, 5455, 5456-2 (3.er diedro), 5457 y 7200.</text>
<text x="27.7" y="245.8">Traslado de la mesa entre LAVADO y CARGA (HPGR D-071). x transversal, y longitudinal.</text>
<text x="24" y="249.3">2. Cadenas en x = ±600, Z 159-231, sobre las almohadillas MES-807. Tensado con la ranura</text>
<text x="24" y="256.3">3. Ménsulas MES-806 en los faldones de los pedestales 06 a 12 (y -1800, -1220, -640, -60,</text>
<text x="27.7" y="252.8">de MES-804/805 [VERIFICAR flecha]. Tensores en el pedestal 06 (y -1985).</text>
<text x="24" y="263.3">4. Eje motriz en y 1970, Z 195: 2 SUCFL205 al muro trasero y 1 al izquierdo; reductor, volante</text>
<text x="27.7" y="259.8">520, 1100, 1680), cara interior en x = ±805 (HPGR-MES-900). Topes: CARGA en el 06; LAVADO en el 11.</text>
<text x="27.7" y="266.8">(Z 940-980) e indexador fuera del muro izquierdo. Fusible de 3 kN: 1,95 kN por cadena.</text>
<text x="330.1" y="265.4">Doble cadena con volante (HPGR D-071)</text>
<text x="24" y="270.3">5. Barras de tiro MES-815 a 820 soldadas a las puntas de las alas de M04 (HPGR-MES-100),</text>
<text x="27.7" y="273.8">filete a4 [HIPÓTESIS]. Tolerancias ISO 13920 B.</text>
<text x="24" y="277.3">6. Bloqueo: disco d160 x 8 (Z 922-930), 12 agujeros d12 a r 70, uno frente al émbolo; cubo d40 x 10, a3;</text>
<text x="27.7" y="280.8">pasador MES-830 a Z 935. Bajo el fusible: el émbolo traba el eje aunque el fusible se rompa.</text>
<text x="24" y="284.3">7. Rev. B desde R07 V18C: cambian MES-824 y MES-827 y se agrega MES-830. CANDIDATO; no apto para fabricación.</text>
<text x="330.1" y="286.3">ESCALA:1:50</text>
<text x="374.5" y="286.3">Medidas en mm</text>
</g>
<g font-size="2.4">
<text x="266.5" y="202.7">Tipo de documento</text>
<text x="328.6" y="202.7">Referencia técnica</text>
<text x="366.5" y="202.7">Aprobación</text>
<text x="266.5" y="212.7">N.º de identificación</text>
<text x="328.6" y="212.7">Revisión / estado</text>
<text x="366.5" y="212.7">Fecha de emisión</text>
<text x="266.5" y="222.7">Hoja</text>
<text x="296.5" y="222.7">Proyección (ISO 5456-2)</text>
<text x="346.5" y="222.7">Tolerancias generales</text>
<text x="329.9" y="233">Autor:</text>
<text x="332.9" y="252.6">TÍTULO:</text>
<text x="332.7" y="271.5">Asesor:</text>
</g>
</svg>
